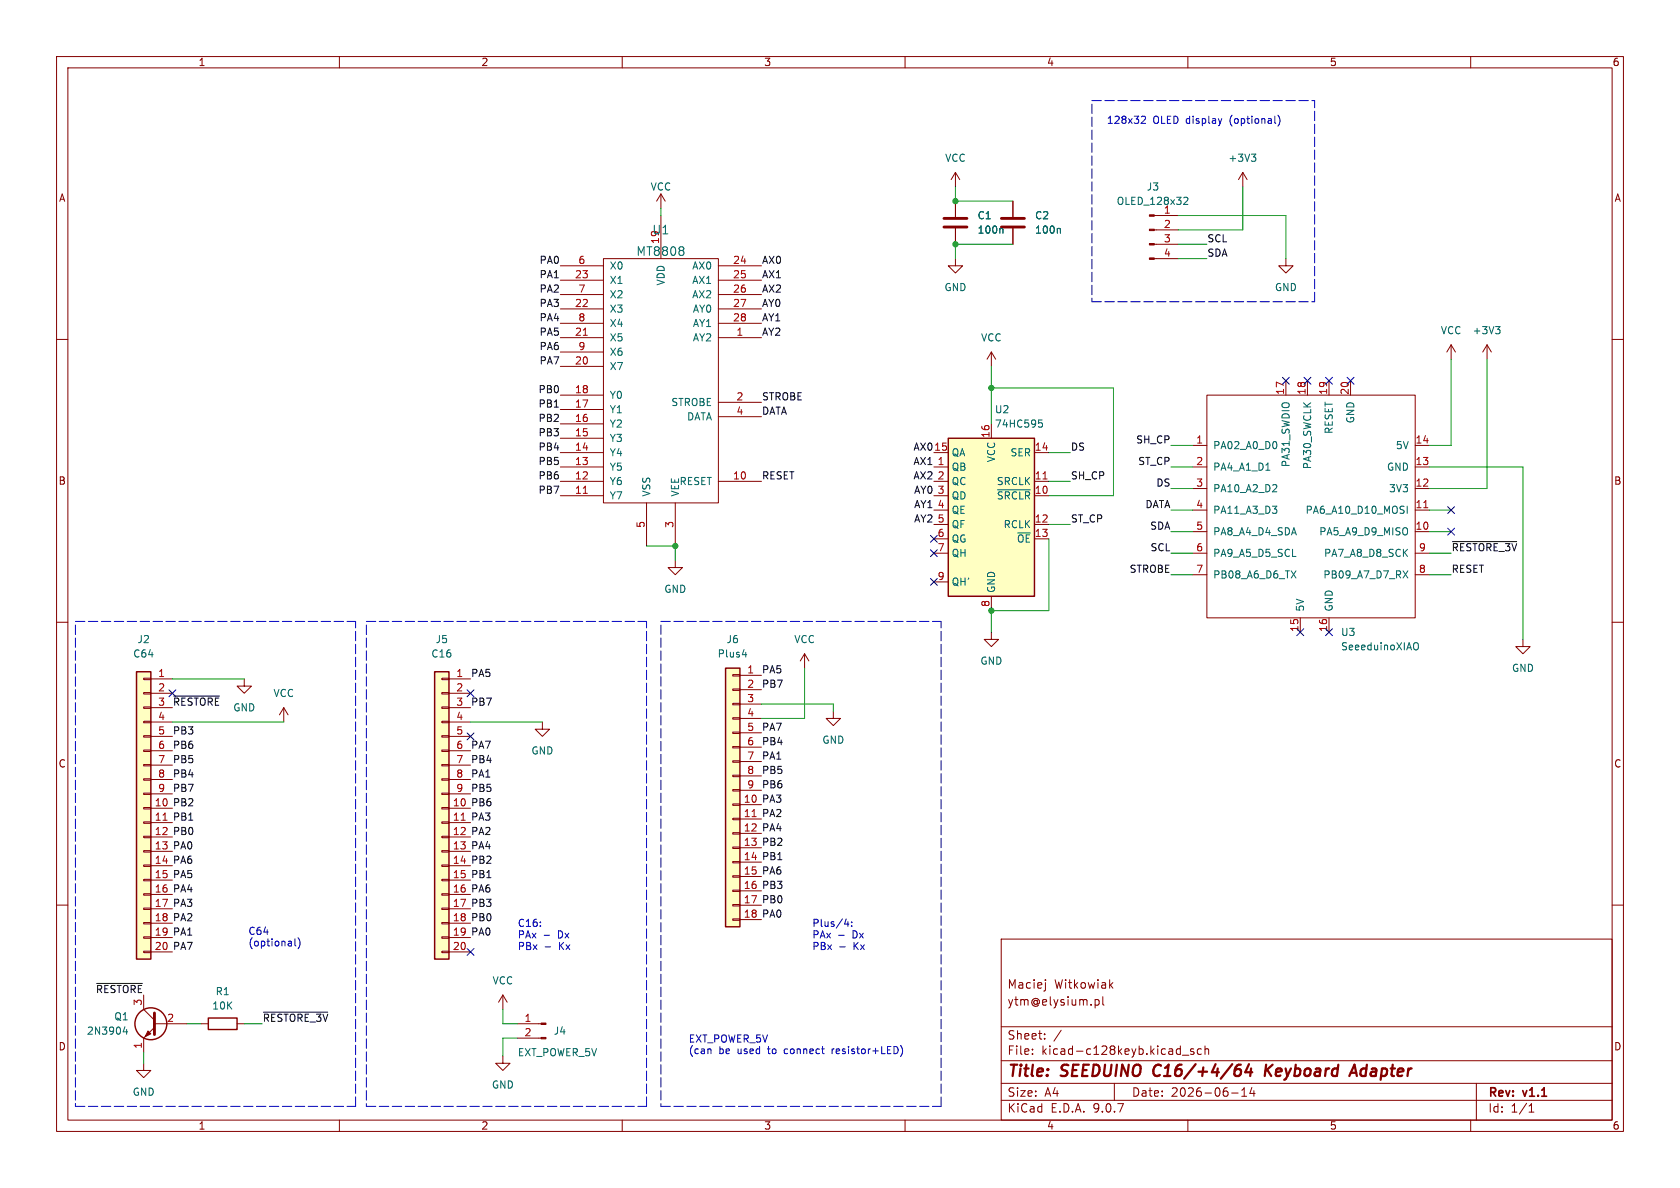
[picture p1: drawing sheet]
<svg xmlns="http://www.w3.org/2000/svg" width="297mm" height="210mm" viewBox="0 0 297 210" stroke-linecap="round" stroke-linejoin="round" font-family="sans-serif">
<g fill="none" stroke="#840000" stroke-width=".18">
<path d="M10 10h277v190h-277zM12 12h273v186h-273zM60 10v2M110 10v2M160 10v2M210 10v2M260 10v2M116.8 34.3l-.7 1.3M116.8 34.3l.8 1.3M116.8 34.3v2.5M168.9 30.5l-.8 1.3M168.9 30.5l.8 1.3"/>
<path d="M168.9 30.5v2.5M168.9 35.6v2.8M179.1 35.6v2.8M168.9 45.7v1.3h1.3l-1.3 1.3-1.3-1.3h1.3M168.9 40.4v2.8M179.1 40.4v2.8M10 60h2M210.8 78.7h2.6M213.4 69.9h36.8v39.3h-36.8zM227.3 67.3v2.6M231.1 67.3v2.6M234.9 67.3v2.6"/>
<path d="M238.8 67.3v2.6M250.2 78.7h2.5M256.5 61l-.7 1.2M256.5 61l.8 1.2M256.5 61v2.5M262.9 61l-.8 1.2M262.9 61l.8 1.2M262.9 61v2.5M285 60h2M119.4 99.1v1.2h1.2l-1.2 1.3-1.3-1.3h1.3M210.8 82.6h2.6M210.8 86.4h2.6"/>
<path d="M210.8 90.2h2.6M210.8 94h2.6M210.8 97.8h2.6M250.2 82.6h2.5M250.2 86.4h2.5M250.2 90.2h2.5M250.2 94h2.5M250.2 97.8h2.5M10 110h2M175.3 111.8v1.2h1.2l-1.2 1.3-1.3-1.3h1.3M210.8 101.6h2.6M229.9 109.2v2.6"/>
<path d="M234.9 109.2v2.6M250.2 101.6h2.5M285 110h2M43.2 120v1.3h1.2l-1.2 1.3-1.3-1.3h1.3M95.9 127.6v1.3h1.3l-1.3 1.3-1.3-1.3h1.3M10 160h2M88.9 175.9l-.8 1.3M88.9 175.9l.8 1.3M88.9 175.9v2.5M177 166h108v32h-108zM184.8 173.2v.1M184.8 173.7v1.3l-.2 .2"/>
<path d="M193.6 176.7v1.5M193.6 176.8l.4-.1 .3 .3v.4l-.1 .2h-.6M195 176.2v1.3l.2 .2M196.3 174.1l.4 .6M196.7 173.7l-.5 .6M285 160h2M60 198v2M110 198v2M160 198v2M177 194.5h108M177 191.5h108M177 187.5h108"/>
<path d="M177 181.5h108M182.5 186.3v.1M182.5 185.5v.1M184.7 183.6v.1M184.7 182.8v.1M187.6 182.1l-1.3 2M197 191.5v3M209 186.5h1.2M210 198v2M211 185.5l-.3-.1-.2 .2v.2l.5 .2v.3h-.5M212.4 185.5l-.4-.1-.3 .3v.4l.1 .2h.6M213 185.5l.2-.1 .4 .1 .1 .9"/>
<path d="M213 184.9v1.5M217.7 193.2h1.2M219.5 193.8h.9M219.5 192.7l.5-.4v1.5M221.3 192.2l-.3 1.1h.9M221.7 192.8v1M260 198v2M261 191.5v6.5M270.3 196.6h.9M270.3 195.5l.4-.4v1.5"/>
</g>
<path d="M204.2 188.5a1.27 1.27 0 0 0 0 1.6M218.7 189h.4l.2 .2v.6a.66 .66 0 0 1-.8 .4M219.4 188.2h-.4l-.3 .2M220.8 188.1l-.7 1.4h1.3M221.2 188.9l-.2 1.3M223.8 188.2l-.2 2M224 189.1l.7 1.1M225 188.2l-1.3 1.2M238.5 190.2l1-2 .4 2M238.8 189.6h1" fill="none" stroke="#840000" stroke-width=".4"/>
<g fill="none" stroke="#006464" stroke-width=".18">
<path d="M177.1 40.4l.2 .2v.6M187.3 40.4l.2 .2v.6M264.4 57.7h.8l-.4 .5M264.9 58.2l.3 .3v.3l-.3 .2M225.6 78.2l.1 .3-.1 .7M223.8 83.1h.7M224.9 89.5h.8l-.4 .5M225.6 85.7l.1 .2v.3l-.8 .7h.8M225.6 90l.1 .2-.1 .5M248.8 89.5v1.2M228.3 100.9l.8 1.3M229.1 100.9l-.8 1.3"/>
<path d="M248 100.9l.9 1.3M248.9 100.9l-.9 1.3M250.2 113.6a.43 .43 0 0 1 .5 .4v.5a.43 .43 0 0 1-.5 .4"/>
</g>
<path d="M251.7 89.8h.7" fill="none" stroke="#a90000" stroke-width=".18"/>
<path d="M166.9 38.6h4M177 38.6h4.1M166.9 40.1h4M177 40.1h4.1" fill="none" stroke="#840000" stroke-width=".51"/>
<path d="M76.8 118.7h2.6v50.8h-2.6z" fill="#ffffc2"/>
<path d="M76.8 118.7h2.6v50.8h-2.6z" fill="none" stroke="#840000" stroke-width=".25"/>
<g fill="none" stroke="#840000" stroke-width=".18">
<path d="M78.1 119.9h1.3v.2h-1.3zM78.1 122.4h1.3v.3h-1.3zM78.1 125h1.3v.2h-1.3zM78.1 127.5h1.3v.3h-1.3zM78.1 130h1.3v.3h-1.3zM78.1 132.6h1.3v.2h-1.3zM78.1 135.1h1.3v.3h-1.3zM78.1 137.7h1.3v.2h-1.3zM79.4 120h3.8M79.4 122.6h3.8M79.4 125.1h3.8M79.4 127.6h3.8"/>
<path d="M79.4 130.2h3.8M79.4 132.7h3.8M79.4 135.3h3.8M79.4 137.8h3.8M78.1 140.2h1.3v.3h-1.3zM78.1 142.7h1.3v.3h-1.3zM78.1 145.3h1.3v.2h-1.3zM78.1 147.8h1.3v.3h-1.3zM78.1 150.4h1.3v.2h-1.3zM78.1 152.9h1.3v.3h-1.3zM78.1 155.4h1.3v.3h-1.3zM78.1 158h1.3v.2h-1.3z"/>
<path d="M79.4 140.3h3.8M79.4 142.9h3.8M79.4 145.4h3.8M79.4 148h3.8M79.4 150.5h3.8M79.4 153h3.8M79.4 155.6h3.8M79.4 158.1h3.8M78.1 160.5h1.3v.3h-1.3zM78.1 163.1h1.3v.2h-1.3zM78.1 165.6h1.3v.3h-1.3zM78.1 168.1h1.3v.3h-1.3z"/>
<path d="M79.4 160.7h3.8M79.4 163.2h3.8M79.4 165.7h3.8M79.4 168.3h3.8M88.9 186.7v1.3h1.3l-1.3 1.2-1.3-1.2h1.3"/>
</g>
<path d="M81.5 145h.7" fill="none" stroke="#a90000" stroke-width=".18"/>
<path d="M167.6 77.5h15.3v27.9h-15.3z" fill="#ffffc2"/>
<path d="M167.6 77.5h15.3v27.9h-15.3zM36.8 180h5.1v2h-5.1z" fill="none" stroke="#840000" stroke-width=".25"/>
<g fill="none" stroke="#840000" stroke-width=".18">
<path d="M116.8 38.1v7.6M204.1 38.1h4.2M219.7 30.5l-.8 1.3M219.7 30.5l.8 1.3M219.7 30.5v2.5M99.1 47h7.6M99.1 49.5h7.6M99.1 52.1h7.6M99.1 54.6h7.6M99.1 57.2h7.6M99.1 59.7h7.6M106.7 45.7h20.3v43.2h-20.3z"/>
<path d="M127 47h7.6M127 49.5h7.6M127 52.1h7.6M127 54.6h7.6M127 57.2h7.6M127 59.7h7.6M204.1 40.6h4.2M204.1 43.2h4.2M204.1 45.7h4.2M227.3 45.7v1.3h1.3l-1.3 1.3-1.2-1.3h1.2M99.1 62.2h7.6M99.1 64.8h7.6"/>
<path d="M99.1 69.9h7.6M99.1 72.4h7.6M99.1 74.9h7.6M99.1 77.5h7.6M127 71.1h7.6M127 73.7h7.6M175.3 62.2v2.6M175.3 74.9v2.6M175.3 62.2l-.8 1.3M175.3 62.2l.7 1.3M99.1 80h7.6M99.1 85.1h7.6"/>
<path d="M99.1 87.6h7.6M99.1 82.6h7.6M114.3 88.9v7.6M119.4 88.9v7.6M127 85.1h7.6M165.1 80h2.5M165.1 85.1h2.5M165.1 87.6h2.5M165.1 92.7h2.5M165.1 95.3h2.5M165.1 82.6h2.5M165.1 90.2h2.5"/>
<path d="M165.1 97.8h2.5M182.9 80h2.5M182.9 85.1h2.5M182.9 87.6h2.5M182.9 92.7h2.5M182.9 95.3h2.5M142.2 115.6l-.7 1.2M142.2 115.6l.8 1.2M142.2 115.6v2.5M165.1 102.9h2.5M175.3 105.4v2.6M269.2 113v1.3h1.3l-1.3 1.3-1.2-1.3h1.2"/>
<path d="M50.2 125.1l-.8 1.3M50.2 125.1l.7 1.3M50.2 125.1v2.5M25.4 188v1.2h1.3l-1.3 1.3-1.3-1.3h1.3M35.6 181h1.2M41.9 181h1.3M91.4 181h4.3M91.4 183.5h4.3"/>
</g>
<path d="M103.1 59.3h.7M103.1 87.2h.7M184.4 84.7h.7" fill="none" stroke="#a90000" stroke-width=".18"/>
<path d="M209.3 34.9h.5l.2 .3-.8 .9h.8M221.2 27.2h.8l-.4 .5M221.8 27.7l.2 .3v.3l-.2 .2M120.8 43.8v.3M120.8 44.4v.6M183.6 74.2h.6M183.8 74.7h.3l.2 .3-.1 .4-.4 .1M176.4 86.6h5.7" fill="none" stroke="#006464" stroke-width=".18"/>
<g fill="#840000" stroke="#840000" stroke-width=".18">
<path d="M95.7 180.8h.8v.3h-.8z"/>
<path d="M95.7 183.4h.8v.2h-.8z"/>
<path d="M203.2 38h.9v.2h-.9z"/>
<path d="M203.2 40.5h.9v.3h-.9z"/>
<path d="M203.2 43.1h.9v.2h-.9z"/>
<path d="M203.2 45.6h.9v.2h-.9z"/>
</g>
<path d="M24.1 118.7h2.6v50.8h-2.6z" fill="#ffffc2"/>
<g fill="none" stroke="#840000" stroke-width=".25">
<path d="M24.1 118.7h2.6v50.8h-2.6z"/>
<circle cx="26.7" cy="181" r="2.82"/>
</g>
<g fill="none" stroke="#840000" stroke-width=".18">
<path d="M25.4 119.9h1.3v.2h-1.3zM25.4 122.4h1.3v.3h-1.3zM25.4 125h1.3v.2h-1.3zM25.4 127.5h1.3v.3h-1.3zM25.4 130h1.3v.3h-1.3zM25.4 132.6h1.3v.2h-1.3zM25.4 135.1h1.3v.3h-1.3zM25.4 137.7h1.3v.2h-1.3zM26.7 120h3.8M26.7 122.6h3.8M26.7 125.1h3.8M26.7 127.6h3.8"/>
<path d="M26.7 130.2h3.8M26.7 132.7h3.8M26.7 135.3h3.8M26.7 137.8h3.8M147.3 125.7v1.3h1.3l-1.3 1.3-1.3-1.3h1.3M25.4 140.2h1.3v.3h-1.3zM25.4 142.7h1.3v.3h-1.3zM25.4 145.3h1.3v.2h-1.3zM25.4 147.8h1.3v.3h-1.3zM25.4 150.4h1.3v.2h-1.3zM25.4 152.9h1.3v.3h-1.3zM25.4 155.4h1.3v.3h-1.3z"/>
<path d="M25.4 158h1.3v.2h-1.3zM26.7 140.3h3.8M26.7 142.9h3.8M26.7 145.4h3.8M26.7 148h3.8M26.7 150.5h3.8M26.7 153h3.8M26.7 155.6h3.8M26.7 158.1h3.8M25.4 160.5h1.3v.3h-1.3zM25.4 163.1h1.3v.2h-1.3zM25.4 165.6h1.3v.3h-1.3z"/>
<path d="M25.4 168.1h1.3v.3h-1.3zM25.4 175.9v2.5l1.9 1.9M26.7 160.7h3.8M26.7 163.2h3.8M26.7 165.7h3.8M26.7 168.3h3.8M27.3 181.6l-1.9 1.9v2.6M27.3 181h5.7"/>
</g>
<path d="M28.8 145h.7" fill="none" stroke="#a90000" stroke-width=".18"/>
<path d="M27.3 179.1v3.8" fill="none" stroke="#840000" stroke-width=".51"/>
<path d="M26.2 182.2l.5 .6-1 .5z" fill="#840000" stroke="#840000" stroke-width=".18"/>
<path d="M22.1 181.5l-.3 .9h.8M22.4 182v.8" fill="none" stroke="#006464" stroke-width=".18"/>
<path d="M128.3 118.1h2.5v45.7h-2.5z" fill="#ffffc2"/>
<path d="M128.3 118.1h2.5v45.7h-2.5z" fill="none" stroke="#840000" stroke-width=".25"/>
<g fill="none" stroke="#840000" stroke-width=".18">
<path d="M168.9 35.6v2.8M179.1 35.6v2.8M168.9 40.4v2.8M179.1 40.4v2.8M129.5 119.3h1.3v.2h-1.3zM130.8 119.4h3.8M129.5 121.8h1.3v.2h-1.3zM129.5 124.3h1.3v.3h-1.3zM129.5 126.9h1.3v.2h-1.3zM129.5 129.4h1.3v.3h-1.3zM129.5 132h1.3v.2h-1.3zM129.5 134.5h1.3v.2h-1.3z"/>
<path d="M129.5 137h1.3v.3h-1.3zM129.5 139.6h1.3v.2h-1.3zM130.8 121.9h3.8M130.8 124.5h3.8M130.8 127h3.8M130.8 129.5h3.8M130.8 132.1h3.8M130.8 134.6h3.8M130.8 137.2h3.8M130.8 139.7h3.8M129.5 142.1h1.3v.3h-1.3zM129.5 144.7h1.3v.2h-1.3z"/>
<path d="M129.5 147.2h1.3v.2h-1.3zM129.5 149.7h1.3v.3h-1.3zM129.5 152.3h1.3v.2h-1.3zM129.5 154.8h1.3v.3h-1.3zM129.5 157.4h1.3v.2h-1.3zM129.5 159.9h1.3v.2h-1.3zM130.8 142.2h3.8M130.8 144.8h3.8M130.8 147.3h3.8M130.8 149.9h3.8M130.8 152.4h3.8M130.8 154.9h3.8"/>
<path d="M130.8 157.5h3.8M129.5 162.4h1.3v.3h-1.3zM130.8 160h3.8M130.8 162.6h3.8"/>
</g>
<path d="M133 144.4h.7" fill="none" stroke="#a90000" stroke-width=".18"/>
<path d="M177.1 40.4l.2 .2v.6M187.3 40.4l.2 .2v.6M131.2 115.7h.8M131.8 115.3v.8" fill="none" stroke="#006464" stroke-width=".18"/>
<path d="M256.8 95.7h11.3M30.7 123h8.1M17.1 173.8h8.1M46.6 178.9h11.3" fill="none" stroke="#0f0f0f" stroke-width=".18"/>
<g fill="none" stroke="#0000c2" stroke-width=".18" stroke-dasharray="1.7 .6">
<path d="M193 17.8h39.4M193 18.4v34.9M193 53.3h39.4M232.4 53.3v-35.5M13.3 110.5v85.1M13.3 109.9h49.6M64.8 110.5v85.1M64.8 109.9h49.5M116.8 109.9h49.6M116.8 110.5v85.1M13.3 195.6h49.6M62.9 195.6v-85.7"/>
<path d="M64.8 195.6h49.5M114.3 195.6v-85.7M116.8 195.6h49.6M166.4 195.6v-85.7"/>
</g>
<g fill="none" stroke="#009600" stroke-width=".18">
<path d="M116.8 36.8v1.3M168.9 33v2.6h10.2M208.3 38.1h19v7.6M219.7 33v7.6h-11.4M179.1 43.2h-10.2v2.5M208.3 43.2h5.1M208.3 45.7h5.1M175.3 68.6h21.5v19h-11.4M175.3 64.8v10.1M207 78.7h3.8M256.5 63.5v15.2h-3.8M262.9 63.5v22.9h-10.2"/>
<path d="M114.3 96.5h5.1v2.6M185.4 92.7h3.8M185.4 85.1h3.8M185.4 95.3v12.7h-10.1v3.8M185.4 80h3.8M207 86.4h3.8M207 97.8h3.8M207 82.6h3.8M207 94h3.8M207 90.2h3.8M252.7 97.8h3.8M252.7 82.6h16.5v30.4"/>
<path d="M252.7 94h3.8M252.7 90.2h3.8M142.2 118.1v8.9h-7.6M207 101.6h3.8M252.7 101.6h3.8M30.5 127.6h19.7M30.5 120h12.7M83.2 127.6h12.7M134.6 124.5h12.7v1.2M88.9 178.4v2.6h2.5M25.4 186.1v1.9M33 181h2.6"/>
<path d="M43.2 181h3.2M91.4 183.5h-2.5v3.2"/>
</g>
<g fill="none" stroke="#000084" stroke-width=".18">
<path d="M226.7 66.7l1.2 1.2M227.9 66.7l-1.2 1.2M230.5 66.7l1.2 1.2M231.7 66.7l-1.2 1.2M234.3 66.7l1.3 1.2M235.6 66.7l-1.3 1.2M238.2 66.7l1.2 1.2M239.4 66.7l-1.2 1.2M164.5 97.2l1.2 1.2M164.5 94.6l1.2 1.3M165.7 97.2l-1.2 1.2M165.7 94.6l-1.2 1.3"/>
<path d="M255.9 89.6l1.2 1.2M255.9 93.4l1.2 1.2M257.1 89.6l-1.2 1.2M257.1 93.4l-1.2 1.2M164.5 102.3l1.2 1.2M165.7 102.3l-1.2 1.2M229.3 111.2l1.2 1.2M230.5 111.2l-1.2 1.2M234.3 111.2l1.3 1.2M235.6 111.2l-1.3 1.2M29.9 121.9l1.2 1.3M31.1 121.9l-1.2 1.3"/>
<path d="M82.6 129.6l1.2 1.2M82.6 121.9l1.2 1.3M83.8 129.6l-1.2 1.2M83.8 121.9l-1.2 1.3M82.6 167.7l1.2 1.2M83.8 167.7l-1.2 1.2"/>
</g>
<g fill="none" stroke="#0000c2" stroke-width=".18">
<path d="M201.8 20.6l.5-.1 .2 .4-.8 .9h.8M216 21l-.3 .8M225.4 21.8h.2M225.9 20.4a1.46 1.46 0 0 1 0 1.9M52.1 166v1l.2 .2M52.7 165.8a1.46 1.46 0 0 1 0 1.9M96.2 165.3h1M96.4 167.4h.9M148.3 165.3h.9M148.4 167.4h1M149.6 162.4l-.3 .9h.8M149.9 162.9v.9"/>
<path d="M150.6 163.7v.1M150.6 163v.1M125.5 185.4l.2 .2v.7M147.1 185.4v.9M147.3 185.4l-.2 .3M159.2 184.8a1.46 1.46 0 0 1 0 1.9"/>
</g>
<g fill="#009600" stroke="#009600" stroke-width=".18">
<circle cx="168.9" cy="43.2" r=".46"/>
<circle cx="175.3" cy="68.6" r=".46"/>
<circle cx="175.3" cy="108" r=".46"/>
<circle cx="168.9" cy="35.6" r=".46"/>
<circle cx="119.4" cy="96.5" r=".46"/>
</g>
<g font-size="2.8" fill="#840000">
<text x="178" y="190.9">Title:</text>
<text x="187.7" y="190.9">SEEDUINO</text>
<text x="204.7" y="190.9">C16/+4/64</text>
<text x="225.3" y="190.9">Keyboard</text>
<text x="241.3" y="190.9">Adapter</text>
</g>
<g font-size="2.1" fill="#006464">
<text x="115.2" y="41.6">U1</text>
<text x="112.4" y="45.4">MT8808</text>
</g>
<g font-size="2.1" fill="#840000">
<text x="178" y="178">ytm@elysium.pl</text>
<text x="178" y="175">Maciej</text>
<text x="186.4" y="175">Witkowiak</text>
<text x="178" y="184">Sheet:</text>
<text x="178" y="186.7">File:</text>
<text x="184.1" y="186.7">kicad-c128keyb.kicad_sch</text>
<text x="178" y="196.9">KiCad</text>
<text x="178" y="194.1">Size:</text>
<text x="184.7" y="194.1">A4</text>
<text x="185.7" y="196.9">E.D.A.</text>
<text x="193.3" y="196.9">9.0.7</text>
<text x="200" y="194.1">Date:</text>
<text x="207" y="194.1">2026-06-14</text>
<text x="263" y="194.3">Rev:</text>
<text x="263" y="196.9">Id:</text>
<text x="267.1" y="196.9">1/1</text>
<text x="269.4" y="194.3">v1.1</text>
</g>
<g font-size="1.8" fill="#840000">
<text x="35" y="11.9">1</text>
<text x="85" y="11.9">2</text>
<text x="135" y="11.9">3</text>
<text x="185" y="11.9">4</text>
<text x="235" y="11.9">5</text>
<text x="285" y="11.9">6</text>
<text x="10.3" y="35.9">A</text>
<text x="285.3" y="35.9">A</text>
<text x="10.3" y="85.9">B</text>
<text x="285.3" y="85.9">B</text>
<text x="10.3" y="135.9">C</text>
<text x="285.3" y="135.9">C</text>
<text x="10.3" y="185.9">D</text>
<text x="285.3" y="185.9">D</text>
<text x="35" y="199.9">1</text>
<text x="85" y="199.9">2</text>
<text x="135" y="199.9">3</text>
<text x="185" y="199.9">4</text>
<text x="235" y="199.9">5</text>
<text x="285" y="199.9">6</text>
</g>
<g font-size="1.8" fill="#0000c2">
<text x="195.6" y="22">128x32</text>
<text x="203.8" y="22">OLED display</text>
<text x="217.7" y="22">(optional)</text>
<text x="43.8" y="165.3">C64</text>
<text x="43.8" y="167.4">(optional)</text>
<text x="91.4" y="163.9">C16:</text>
<text x="91.4" y="166">PAx</text>
<text x="98.7" y="166">Dx</text>
<text x="143.5" y="163.9">Plus/4:</text>
<text x="143.5" y="166">PAx</text>
<text x="150.8" y="166">Dx</text>
<text x="91.4" y="168">PBx</text>
<text x="98.9" y="168">Kx</text>
<text x="143.5" y="168">PBx</text>
<text x="151" y="168">Kx</text>
<text x="121.7" y="184.5">EXT_POWER_5V</text>
<text x="121.7" y="186.5">(can</text>
<text x="127.1" y="186.5">be</text>
<text x="130.5" y="186.5">used</text>
<text x="136.1" y="186.5">to</text>
<text x="139.1" y="186.5">connect</text>
<text x="147.7" y="186.5">resistor+LED)</text>
</g>
<g font-size="1.8" fill="#006464">
<text x="167" y="28.8">VCC</text>
<text x="217.1" y="28.8">+3V3</text>
<text x="114.9" y="33.9">VCC</text>
<text x="202.6" y="33.9">J3</text>
<text x="172.7" y="39">C1</text>
<text x="172.7" y="41.5">100n</text>
<text x="182.9" y="39">C2</text>
<text x="182.9" y="41.5">100n</text>
<text x="197.3" y="36.4">OLED_128x32</text>
<text x="205.7" y="37.8">1</text>
<text x="107.7" y="47.9">X0</text>
<text x="116.6" y="43.2" transform="rotate(-90 116.6 43.2)">19</text>
<text x="122.3" y="47.9">AX0</text>
<text x="107.7" y="50.4">X1</text>
<text x="107.7" y="52.9">X2</text>
<text x="117.7" y="50.6" transform="rotate(-90 117.7 50.6)">VDD</text>
<text x="122.3" y="50.4">AX1</text>
<text x="122.3" y="52.9">AX2</text>
<text x="166.9" y="51.7">GND</text>
<text x="225.3" y="51.7">GND</text>
<text x="107.7" y="55.5">X3</text>
<text x="107.7" y="58">X4</text>
<text x="122.4" y="55.5">AY0</text>
<text x="122.4" y="58">AY1</text>
<text x="254.6" y="59.3">VCC</text>
<text x="260.2" y="59.3">+3V3</text>
<text x="107.7" y="60.6">X5</text>
<text x="107.7" y="63.1">X6</text>
<text x="107.7" y="65.6">X7</text>
<text x="122.4" y="60.6">AY2</text>
<text x="173.3" y="60.6">VCC</text>
<text x="107.7" y="70.7">Y0</text>
<text x="118.6" y="72">STROBE</text>
<text x="107.7" y="73.3">Y1</text>
<text x="107.7" y="75.8">Y2</text>
<text x="121.4" y="74.5">DATA</text>
<text x="175.8" y="73.3">U2</text>
<text x="175.8" y="75.8">74HC595</text>
<text x="235.8" y="76.8" transform="rotate(-90 235.8 76.8)">RESET</text>
<text x="239.6" y="74.9" transform="rotate(-90 239.6 74.9)">GND</text>
<text x="107.7" y="78.3">Y3</text>
<text x="107.7" y="80.9">Y4</text>
<text x="107.7" y="83.4">Y5</text>
<text x="168.1" y="80.9">QA</text>
<text x="168.1" y="83.4">QB</text>
<text x="176.1" y="81.8" transform="rotate(-90 176.1 81.8)">VCC</text>
<text x="178.5" y="80.9">SER</text>
<text x="214.4" y="79.6">PA02_A0_D0</text>
<text x="214.4" y="83.4">PA4_A1_D1</text>
<text x="228.2" y="82.7" transform="rotate(-90 228.2 82.7)">PA31_SWDIO</text>
<text x="232" y="83" transform="rotate(-90 232 83)">PA30_SWCLK</text>
<text x="245.1" y="83.4">GND</text>
<text x="246.7" y="79.6">5V</text>
<text x="107.7" y="86">Y6</text>
<text x="107.7" y="88.5">Y7</text>
<text x="115.2" y="87.9" transform="rotate(-90 115.2 87.9)">VSS</text>
<text x="120" y="86">RESET</text>
<text x="120.2" y="87.9" transform="rotate(-90 120.2 87.9)">VEE</text>
<text x="168.1" y="86">QC</text>
<text x="168.1" y="88.5">QD</text>
<text x="176.1" y="86">SRCLK</text>
<text x="176.1" y="88.5">~{SRCLR}</text>
<text x="214.4" y="87.2">PA10_A2_D2</text>
<text x="245.5" y="87.2">3V3</text>
<text x="168.1" y="91">QE</text>
<text x="168.1" y="93.6">QF</text>
<text x="177.3" y="93.6">RCLK</text>
<text x="214.4" y="91">PA11_A3_D3</text>
<text x="214.4" y="94.8">PA8_A4_D4_SDA</text>
<text x="230.7" y="91">PA6_A10_D10_MOSI</text>
<text x="233.1" y="94.8">PA5_A9_D9_MISO</text>
<text x="168.1" y="96.1">QG</text>
<text x="168.1" y="98.7">QH</text>
<text x="179.7" y="96.1">~{OE}</text>
<text x="214.4" y="98.7">PA9_A5_D5_SCL</text>
<text x="234" y="98.7">PA7_A8_D8_SCK</text>
<text x="117.3" y="105">GND</text>
<text x="168.1" y="103.7">QH'</text>
<text x="176.1" y="104.9" transform="rotate(-90 176.1 104.9)">GND</text>
<text x="214.4" y="102.5">PB08_A6_D6_TX</text>
<text x="233.9" y="102.5">PB09_A7_D7_RX</text>
<text x="24.2" y="113.9">J2</text>
<text x="76.9" y="113.9">J5</text>
<text x="128.3" y="113.9">J6</text>
<text x="140.3" y="113.9">VCC</text>
<text x="230.7" y="108.2" transform="rotate(-90 230.7 108.2)">5V</text>
<text x="235.8" y="108.2" transform="rotate(-90 235.8 108.2)">GND</text>
<text x="237" y="112.6">U3</text>
<text x="23.5" y="116.4">C64</text>
<text x="76.2" y="116.4">C16</text>
<text x="126.8" y="116.4">Plus4</text>
<text x="173.2" y="117.7">GND</text>
<text x="237" y="115.2">SeeeduinoXIAO</text>
<text x="267.2" y="119">GND</text>
<text x="41.1" y="126">GND</text>
<text x="48.2" y="123.4">VCC</text>
<text x="145.3" y="131.7">GND</text>
<text x="93.8" y="133.6">GND</text>
<text x="37.4" y="178.7">10K</text>
<text x="38" y="176.1">R1</text>
<text x="87" y="174.2">VCC</text>
<text x="15.3" y="183.1">2N3904</text>
<text x="20.1" y="180.6">Q1</text>
<text x="97.8" y="183.1">J4</text>
<text x="91.4" y="186.9">EXT_POWER_5V</text>
<text x="23.4" y="193.9">GND</text>
<text x="86.9" y="192.6">GND</text>
</g>
<g font-size="1.8" fill="#a90000">
<text x="205.7" y="40.4">2</text>
<text x="102.2" y="46.7">6</text>
<text x="129.5" y="46.7">24</text>
<text x="205.7" y="42.9">3</text>
<text x="205.7" y="45.5">4</text>
<text x="101.6" y="49.3">23</text>
<text x="102.2" y="51.8">7</text>
<text x="129.5" y="49.3">25</text>
<text x="129.5" y="51.8">26</text>
<text x="101.6" y="54.4">22</text>
<text x="101.6" y="59.4">21</text>
<text x="102.2" y="56.9">8</text>
<text x="129.5" y="54.4">27</text>
<text x="129.5" y="56.9">28</text>
<text x="130.1" y="59.4">1</text>
<text x="101.6" y="64.5">20</text>
<text x="102.2" y="62">9</text>
<text x="101.6" y="69.6">18</text>
<text x="130.1" y="70.9">2</text>
<text x="227.1" y="69.9" transform="rotate(-90 227.1 69.9)">17</text>
<text x="230.9" y="69.9" transform="rotate(-90 230.9 69.9)">18</text>
<text x="234.7" y="69.9" transform="rotate(-90 234.7 69.9)">19</text>
<text x="238.5" y="69.9" transform="rotate(-90 238.5 69.9)">20</text>
<text x="101.6" y="72.1">17</text>
<text x="101.6" y="74.7">16</text>
<text x="101.6" y="77.2">15</text>
<text x="130.1" y="73.4">4</text>
<text x="175" y="77.5" transform="rotate(-90 175 77.5)">16</text>
<text x="101.6" y="79.8">14</text>
<text x="101.6" y="82.3">13</text>
<text x="165.7" y="82.3">1</text>
<text x="182.8" y="79.8">14</text>
<text x="211.4" y="78.5">1</text>
<text x="211.4" y="82.3">2</text>
<text x="250.1" y="78.5">14</text>
<text x="250.1" y="82.3">13</text>
<text x="101.6" y="84.8">12</text>
<text x="101.6" y="87.4">11</text>
<text x="129.5" y="84.8">10</text>
<text x="165.7" y="84.8">2</text>
<text x="165.7" y="87.4">3</text>
<text x="165.7" y="89.9">4</text>
<text x="182.8" y="84.8">11</text>
<text x="182.8" y="87.4">10</text>
<text x="211.4" y="86.1">3</text>
<text x="211.4" y="89.9">4</text>
<text x="250.1" y="86.1">12</text>
<text x="250.1" y="89.9">11</text>
<text x="114" y="93.4" transform="rotate(-90 114 93.4)">5</text>
<text x="119.1" y="93.4" transform="rotate(-90 119.1 93.4)">3</text>
<text x="165.7" y="92.5">5</text>
<text x="165.7" y="95">6</text>
<text x="182.8" y="92.5">12</text>
<text x="182.8" y="95">13</text>
<text x="211.4" y="93.7">5</text>
<text x="250.1" y="93.7">10</text>
<text x="165.7" y="97.5">7</text>
<text x="211.4" y="97.5">6</text>
<text x="211.4" y="101.3">7</text>
<text x="250.8" y="97.5">9</text>
<text x="250.8" y="101.3">8</text>
<text x="165.7" y="102.6">9</text>
<text x="175" y="107.4" transform="rotate(-90 175 107.4)">8</text>
<text x="229.6" y="111.8" transform="rotate(-90 229.6 111.8)">15</text>
<text x="234.7" y="111.8" transform="rotate(-90 234.7 111.8)">16</text>
<text x="27.9" y="119.8">1</text>
<text x="80.6" y="119.8">1</text>
<text x="132" y="119.1">1</text>
<text x="27.9" y="122.3">2</text>
<text x="27.9" y="124.8">3</text>
<text x="80.6" y="122.3">2</text>
<text x="80.6" y="124.8">3</text>
<text x="132" y="121.7">2</text>
<text x="132" y="124.2">3</text>
<text x="27.9" y="127.4">4</text>
<text x="27.9" y="129.9">5</text>
<text x="80.6" y="127.4">4</text>
<text x="80.6" y="129.9">5</text>
<text x="132" y="126.7">4</text>
<text x="132" y="129.3">5</text>
<text x="132" y="131.8">6</text>
<text x="27.9" y="132.5">6</text>
<text x="27.9" y="135">7</text>
<text x="27.9" y="137.5">8</text>
<text x="80.6" y="132.5">6</text>
<text x="80.6" y="135">7</text>
<text x="80.6" y="137.5">8</text>
<text x="132" y="134.4">7</text>
<text x="132" y="136.9">8</text>
<text x="27.3" y="142.6">10</text>
<text x="27.9" y="140.1">9</text>
<text x="80" y="142.6">10</text>
<text x="80.6" y="140.1">9</text>
<text x="131.4" y="142">10</text>
<text x="132" y="139.4">9</text>
<text x="27.3" y="145.2">11</text>
<text x="27.3" y="147.7">12</text>
<text x="80" y="145.2">11</text>
<text x="80" y="147.7">12</text>
<text x="131.4" y="144.5">11</text>
<text x="131.4" y="147.1">12</text>
<text x="131.4" y="149.6">13</text>
<text x="27.3" y="150.2">13</text>
<text x="27.3" y="152.8">14</text>
<text x="27.3" y="155.3">15</text>
<text x="80" y="150.2">13</text>
<text x="80" y="152.8">14</text>
<text x="80" y="155.3">15</text>
<text x="131.4" y="152.1">14</text>
<text x="131.4" y="154.7">15</text>
<text x="27.3" y="157.9">16</text>
<text x="27.3" y="160.4">17</text>
<text x="80" y="157.9">16</text>
<text x="80" y="160.4">17</text>
<text x="131.4" y="157.2">16</text>
<text x="131.4" y="159.8">17</text>
<text x="27.3" y="162.9">18</text>
<text x="27.3" y="165.5">19</text>
<text x="80" y="162.9">18</text>
<text x="80" y="165.5">19</text>
<text x="131.4" y="162.3">18</text>
<text x="27.3" y="168">20</text>
<text x="80" y="168">20</text>
<text x="25.1" y="177.9" transform="rotate(-90 25.1 177.9)">3</text>
<text x="25.1" y="185.5" transform="rotate(-90 25.1 185.5)">1</text>
<text x="29.5" y="180.7">2</text>
<text x="92.6" y="180.7">1</text>
<text x="92.6" y="183.3">2</text>
</g>
<g font-size="1.8" fill="#0f0f0f">
<text x="95.3" y="46.7">PA0</text>
<text x="134.6" y="46.7">AX0</text>
<text x="213.4" y="45.5">SDA</text>
<text x="213.4" y="42.9">SCL</text>
<text x="95.3" y="51.8">PA2</text>
<text x="95.3" y="49.3">PA1</text>
<text x="134.6" y="49.3">AX1</text>
<text x="134.6" y="51.8">AX2</text>
<text x="95.3" y="54.3">PA3</text>
<text x="95.3" y="59.4">PA5</text>
<text x="95.3" y="56.9">PA4</text>
<text x="134.6" y="54.3">AY0</text>
<text x="134.6" y="56.9">AY1</text>
<text x="134.6" y="59.4">AY2</text>
<text x="95.3" y="62">PA6</text>
<text x="95.3" y="64.5">PA7</text>
<text x="95.1" y="69.6">PB0</text>
<text x="134.6" y="70.9">STROBE</text>
<text x="95.1" y="77.2">PB3</text>
<text x="95.1" y="72.1">PB1</text>
<text x="95.1" y="74.7">PB2</text>
<text x="134.6" y="73.4">DATA</text>
<text x="95.1" y="82.3">PB5</text>
<text x="95.1" y="79.7">PB4</text>
<text x="161.4" y="82.3">AX1</text>
<text x="161.4" y="79.7">AX0</text>
<text x="165.1" y="79.8">15</text>
<text x="189.2" y="79.7">DS</text>
<text x="200.8" y="78.5">SH_CP</text>
<text x="201.1" y="82.3">ST_CP</text>
<text x="95.1" y="84.8">PB6</text>
<text x="95.1" y="87.4">PB7</text>
<text x="134.6" y="84.8">RESET</text>
<text x="161.4" y="84.8">AX2</text>
<text x="161.5" y="87.4">AY0</text>
<text x="161.5" y="89.9">AY1</text>
<text x="189.2" y="84.8">SH_CP</text>
<text x="202.4" y="89.9">DATA</text>
<text x="204.3" y="86.1">DS</text>
<text x="161.5" y="92.4">AY2</text>
<text x="189.2" y="92.4">ST_CP</text>
<text x="203.2" y="93.7">SDA</text>
<text x="199.6" y="101.3">STROBE</text>
<text x="203.3" y="97.5">SCL</text>
<text x="256.5" y="101.3">RESET</text>
<text x="256.5" y="97.5">~{RESTORE_3V}</text>
<text x="83.2" y="119.8">PA5</text>
<text x="134.6" y="119.1">PA5</text>
<text x="30.5" y="124.8">~{RESTORE}</text>
<text x="83.2" y="124.8">PB7</text>
<text x="134.6" y="121.7">PB7</text>
<text x="30.5" y="129.9">PB3</text>
<text x="134.6" y="129.3">PA7</text>
<text x="134.6" y="131.8">PB4</text>
<text x="30.5" y="132.5">PB6</text>
<text x="30.5" y="137.5">PB4</text>
<text x="30.5" y="135">PB5</text>
<text x="83.2" y="135">PB4</text>
<text x="83.2" y="137.5">PA1</text>
<text x="83.2" y="132.5">PA7</text>
<text x="134.6" y="134.4">PA1</text>
<text x="134.6" y="136.9">PB5</text>
<text x="30.5" y="142.6">PB2</text>
<text x="30.5" y="140.1">PB7</text>
<text x="83.2" y="142.6">PB6</text>
<text x="83.2" y="140.1">PB5</text>
<text x="134.6" y="142">PA3</text>
<text x="134.6" y="139.4">PB6</text>
<text x="30.5" y="147.7">PB0</text>
<text x="30.5" y="145.2">PB1</text>
<text x="83.2" y="147.7">PA2</text>
<text x="83.2" y="145.2">PA3</text>
<text x="134.6" y="149.6">PB2</text>
<text x="134.6" y="147.1">PA4</text>
<text x="134.6" y="144.5">PA2</text>
<text x="30.5" y="152.8">PA6</text>
<text x="30.5" y="150.2">PA0</text>
<text x="30.5" y="155.3">PA5</text>
<text x="83.2" y="150.2">PA4</text>
<text x="83.2" y="152.8">PB2</text>
<text x="83.2" y="155.3">PB1</text>
<text x="134.6" y="152.1">PB1</text>
<text x="134.6" y="154.7">PA6</text>
<text x="30.5" y="160.4">PA3</text>
<text x="30.5" y="157.9">PA4</text>
<text x="83.2" y="157.9">PA6</text>
<text x="83.2" y="160.4">PB3</text>
<text x="134.6" y="157.2">PB3</text>
<text x="134.6" y="159.8">PB0</text>
<text x="30.5" y="165.5">PA1</text>
<text x="30.5" y="162.9">PA2</text>
<text x="83.2" y="162.9">PB0</text>
<text x="83.2" y="165.5">PA0</text>
<text x="134.6" y="162.3">PA0</text>
<text x="30.5" y="168">PA7</text>
<text x="16.9" y="175.6">~{RESTORE}</text>
<text x="46.4" y="180.7">~{RESTORE_3V}</text>
</g>
</svg>
